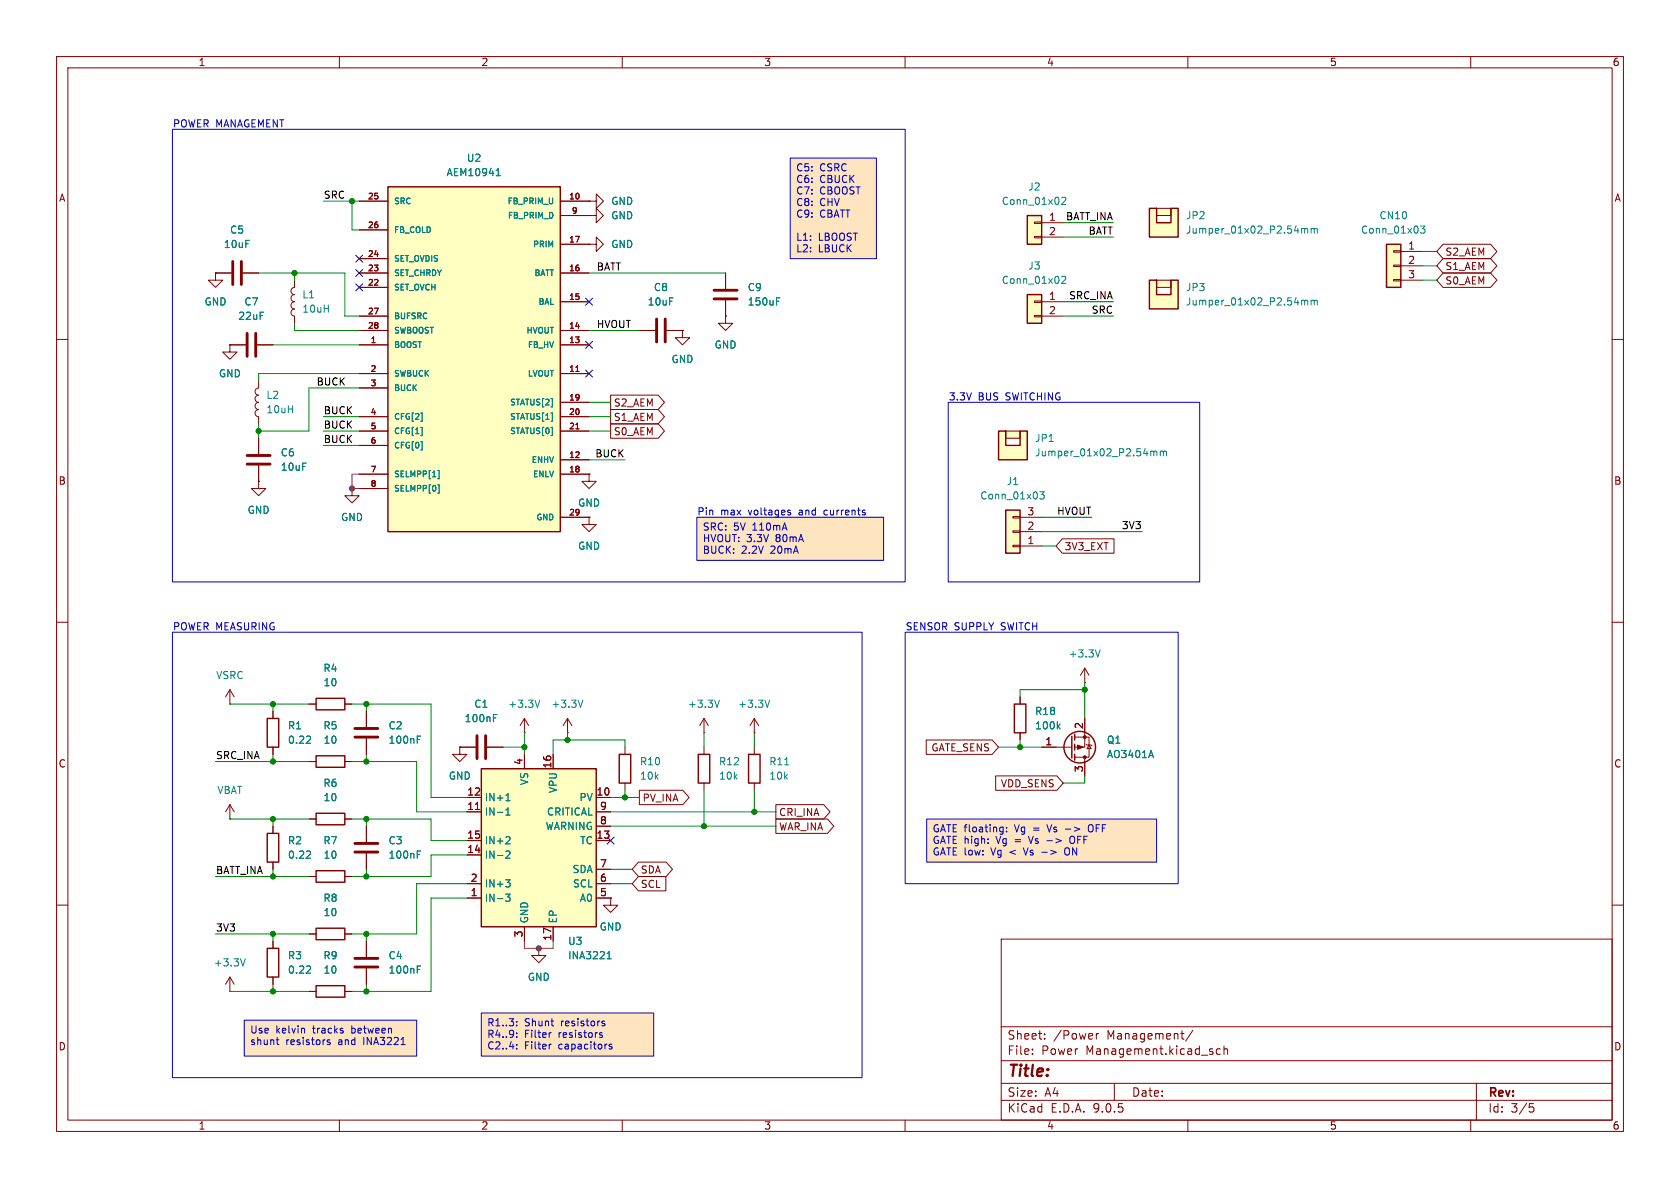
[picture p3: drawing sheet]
<svg xmlns="http://www.w3.org/2000/svg" width="297mm" height="210mm" viewBox="0 0 297 210" stroke-linecap="round" stroke-linejoin="round" font-family="sans-serif">
<path d="M0 0h297v210h-297z" fill="#fff" stroke="#fff" stroke-width=".18"/>
<g fill="none" stroke="#840000" stroke-width=".18">
<path d="M10 10h277v190h-277zM12 12h273v186h-273zM60 10v2M110 10v2M160 10v2M210 10v2M260 10v2M10 60h2M285 60h2M10 110h2M285 110h2M10 160h2"/>
<path d="M177 166h108v32h-108zM285 160h2M60 198v2M110 198v2M160 198v2M177 194.5h108M177 191.5h108M177 187.5h108M177 181.5h108M182.5 186.3v.1M182.5 185.5v.1M184.7 183.6v.1"/>
<path d="M184.7 182.8v.1M193.8 182.7v1M194.2 182.7l-.2 .1-.2 .2M197 191.5v3M208.7 182.7h.6M209.2 183.7h.1M210 198v2M210.9 182.1l-1.3 2M215.7 185.5l-.4-.1-.3 .3v.4l.2 .2h.5M216.4 185.5l.2-.1 .4 .1v.9M216.4 184.9v1.5M260 198v2"/>
<path d="M261 191.5v6.5M270.4 195.1h.7M270.5 195.7h.4l.3 .3-.2 .5-.5 .1"/>
</g>
<g fill="#ffe5bf">
<path d="M139.7 27.9h15.2v17.8h-15.2z"/>
<path d="M123.2 91.4h33v7.7h-33z"/>
<path d="M85.1 179.1h30.5v7.6h-30.5z"/>
<path d="M43.2 180.3h30.5v6.4h-30.5z"/>
<path d="M163.8 144.8h40.7v7.6h-40.7z"/>
</g>
<path d="M84.3 130v4.1M85.9 130v4.1" fill="none" stroke="#840000" stroke-width=".51"/>
<path d="M81.3 132.1h2.8M86.1 132.1h2.8M40.6 144.8h.1M40.6 142.2l-.7 1.3M40.6 142.2l.8 1.3M40.6 142.2v2.6" fill="none" stroke="#840000" stroke-width=".18"/>
<path d="M87.2 126.9h.5M87.2 126.3h.6" fill="none" stroke="#008484" stroke-width=".18"/>
<path d="M68.6 33h30.5v61h-30.5z" fill="#ffffc2"/>
<path d="M68.6 33h30.5v61h-30.5z" fill="none" stroke="#840000" stroke-width=".25"/>
<g fill="none" stroke="#840000" stroke-width=".18">
<path d="M63.5 35.6h5.1M99.1 35.6h5M99.1 38.1h5M104.1 38.1h1.3v-1.3l1.3 1.3-1.3 1.3v-1.3M104.1 38.1h.1M63.5 40.6h5.1M63.5 45.7h5.1M63.5 48.3h5.1M63.5 50.8h5.1M63.5 55.9h5.1M63.5 58.4h5.1M99.1 48.3h5"/>
<path d="M99.1 58.4h5M99.1 43.2h5M99.1 53.3h5M63.5 61h5.1M63.5 66h5.1M63.5 68.6h5.1M63.5 73.7h5.1M63.5 76.2h5.1M63.5 78.7h5.1M99.1 61h5M99.1 66h5M99.1 73.7h5"/>
<path d="M99.1 76.2h5M99.1 71.1h5M101.8 65.7h.6M101.8 75.8h.6M63.5 83.8h5.1M63.5 86.4h5.1M99.1 83.8h5M99.1 81.3h5M99.1 91.4h5"/>
</g>
<path d="M87.7 31.1h.7M87.8 30.1l.3-.3v1.3M74.4 73h.2v1.5h-.2M74.4 75.5h.2v1.5h-.2M74.4 78.1h.2v1.4h-.2M97.4 73h.3v1.5h-.3M97.4 75.5h.3v1.5h-.3M97.4 70.5h.3v1.4h-.3M77.4 83.2h.2v1.4h-.2M77.4 85.7h.2v1.5h-.2" fill="none" stroke="#008484" stroke-width=".18"/>
<path d="M177.8 90.2h2.5v7.6h-2.5z" fill="#ffffc2"/>
<path d="M177.8 90.2h2.5v7.6h-2.5zM123.4 133.4h2.1v5h-2.1z" fill="none" stroke="#840000" stroke-width=".25"/>
<path d="M179.1 96.4h1.2v.2h-1.2zM179.1 93.9h1.2v.2h-1.2zM179.1 91.3h1.2v.3h-1.2zM180.3 96.5h3.8M180.3 94h3.8M180.3 91.4h3.8M124.5 132.1v1.3M124.5 138.4v1.3" fill="none" stroke="#840000" stroke-width=".18"/>
<path d="M183.8 86.9h.8l-.4 .5 .3 .1v.6l-.1 .1-.6-.1" fill="none" stroke="#008484" stroke-width=".18"/>
<g fill="#ffffc2">
<path d="M177.8 76.2h2.5v1.3h-2.5z"/>
<path d="M176.5 76.2h1.3v2.5h2.5v-2.5h1.3v5.1h-5.1z"/>
</g>
<g fill="none" stroke="#840000" stroke-width=".18">
<path d="M177.8 76.2h2.5v1.3h-2.5zM104.1 91.4v1.3h1.3l-1.3 1.3-1.2-1.3h1.2M104.1 91.4h.1M81.3 132.1v1.3h1.2l-1.2 1.2-1.3-1.2h1.3M81.3 132.1h.1M110.5 132.1v1.3M110.5 138.4v1.3M133.3 132.1v1.3M133.3 138.4v1.3M180.3 123.2v1.3M180.3 129.5v1.3M184.1 132.1h5.4"/>
<path d="M190 130.3h2.5v3.6h-2.5M191.8 127v5.1h-1.8M191.8 133.9v3.3M192 131.6l.2 .1h.7l.1 .1M192.5 131.7l.4 .6h-.7zM107.9 158.8v1.2h1.3l-1.3 1.3-1.2-1.3h1.2M107.9 158.8h.1M95.2 167.6v1.3h1.3l-1.3 1.3-1.2-1.3h1.2M95.2 167.6h.1"/>
</g>
<g fill="none" stroke="#840000" stroke-width=".25">
<path d="M176.5 76.2h1.3v2.5h2.5v-2.5h1.3v5.1h-5.1zM109.5 133.4h2v5h-2zM132.3 133.4h2.1v5h-2.1zM179.3 124.5h2.1v5h-2.1zM189.5 130.2v3.8M190 129.8v1M190 131.6v1M190 133.4v1"/>
<circle cx="190.9" cy="132.1" r="2.79"/>
</g>
<path d="M203.6 79.7l.4 .2M204 79.9l.2-.2 .3 .1v.8M204 79.9v.7M205.1 79.9l.4-.2 .2 .2M205.1 79.7v.9M205.7 79.9l.2-.2 .3 .1v.8M205.7 79.9v.7M138.7 135.2h.7M187 128.4l.4 .4M187.4 128l-.5 .5M203.5 132.7l.4 1.2" fill="none" stroke="#008484" stroke-width=".18"/>
<g fill="#840000" stroke="#840000" stroke-width=".18">
<path d="M190.5 131.7l1 .4-1 .4z"/>
<circle cx="191.8" cy="133.9" r=".25"/>
<circle cx="191.8" cy="130.3" r=".25"/>
</g>
<path d="M85.1 135.9h20.3v27.9h-20.3z" fill="#ffffc2"/>
<path d="M55.9 123.4h5.1v2.1h-5.1zM85.1 135.9h20.3v27.9h-20.3z" fill="none" stroke="#840000" stroke-width=".25"/>
<g fill="none" stroke="#840000" stroke-width=".18">
<path d="M113 58.4h2.8M117.9 58.4h2.7M120.6 58.4v1.3h1.3l-1.3 1.3-1.2-1.3h1.2M120.6 58.4h.1M191.8 118.1l-.8 1.3M191.8 118.1l.7 1.3M191.8 118.1v2.6M40.6 124.5h.1M40.6 121.9l-.7 1.3M40.6 121.9l.8 1.3M40.6 121.9v2.6M54.6 124.5h1.3"/>
<path d="M61 124.5h1.2M92.7 133.4v2.5M97.8 133.4v2.5M191.8 120.7h.1M82.5 141h2.6M82.5 143.5h2.6M82.5 148.6h2.6M82.5 151.1h2.6M82.5 156.2h2.6M82.5 158.8h2.6M84.1 143.1h.7M105.4 141h2.5"/>
<path d="M105.4 143.5h2.5M105.4 148.6h2.5M105.4 156.2h2.5M105.4 158.8h2.5M105.4 146.1h2.5M105.4 153.7h2.5M40.6 175.3h.1M40.6 172.7v2.6M40.6 172.7l-.7 1.3M40.6 172.7l.8 1.3M92.7 163.8v2.6M97.8 163.8v2.6"/>
</g>
<g fill="none" stroke="#008484" stroke-width=".18">
<path d="M194.5 114.9l-.4 1.2M89.4 158.1h.8l-.4 .4 .3 .2v.5l-.2 .1h-.5M89.4 155.5h.8l-.4 .5M89.4 141.5h.8M89.4 143.2l.4-.4v1.3M89.4 144.1h.8M89.4 150.6l.5-.2 .3 .4-.8 .9h.8M89.6 140.6l.2-.3v1.2M89.6 147.9l.5 .1 .1 .3-.8 .9h.8M89.9 156l.3 .2v.3l-.3 .3M43.4 169.5l-.5 1.3M107.3 169.5h.8"/>
<path d="M107.5 168.5l.2-.3v1.3"/>
</g>
<path d="M116.1 56.4v4.1M117.6 56.4v4.1" fill="none" stroke="#840000" stroke-width=".51"/>
<path d="M181.6 52.1h2.5v5.1h-2.5z" fill="#ffffc2"/>
<path d="M181.6 52.1h2.5v5.1h-2.5zM55.9 174.2h5.1v2.1h-5.1z" fill="none" stroke="#840000" stroke-width=".25"/>
<path d="M182.9 53.2h1.2v.3h-1.2zM182.9 55.8h1.2v.2h-1.2zM184.1 53.3h3.9M184.1 55.9h3.9M54.6 175.3h1.3M61 175.3h1.2" fill="none" stroke="#840000" stroke-width=".18"/>
<path d="M187.7 49l.5-.2 .2 .4-.8 .9h.8" fill="none" stroke="#008484" stroke-width=".18"/>
<g fill="#ffffc2">
<path d="M204.5 49.5h2.5v1.3h-2.5z"/>
<path d="M203.2 49.5h1.3v2.6h2.5v-2.6h1.3v5.1h-5.1z"/>
</g>
<g fill="none" stroke="#840000" stroke-width=".18">
<path d="M204.5 49.5h2.5v1.3h-2.5zM100.3 129.5h.1M100.3 127l-.7 1.3M100.3 127l.8 1.3M100.3 127v2.5M124.5 129.5h.1M124.5 127l.7 1.3M124.5 127l-.8 1.3M124.5 127v2.5M133.3 129.5h.1M133.3 127l.8 1.3M133.3 127l-.7 1.3"/>
<path d="M133.3 127v2.5"/>
</g>
<path d="M203.2 49.5h1.3v2.6h2.5v-2.6h1.3v5.1h-5.1z" fill="none" stroke="#840000" stroke-width=".25"/>
<path d="M230.3 53.1l.3 .2M230.6 53.3l.2-.2h.3l.1 .8M230.6 53.3v.6M231.8 53.2l.4-.1 .1 .2M231.8 53.1v.8M232.3 53.3l.2-.2h.3l.1 .8M232.3 53.3v.6M103.1 123.8l-.5 1.2M127.2 123.8l-.4 1.2M136.1 123.8l-.5 1.2" fill="none" stroke="#008484" stroke-width=".18"/>
<path d="M245.1 43.2h2.5v7.6h-2.5z" fill="#ffffc2"/>
<path d="M245.1 43.2h2.5v7.6h-2.5zM55.9 133.6h5.1v2h-5.1z" fill="none" stroke="#840000" stroke-width=".25"/>
<g fill="none" stroke="#840000" stroke-width=".18">
<path d="M52.1 50.8a.64 .64 0 0 0-.7 .6 .64 .64 0 0 0 .7 .7 .64 .64 0 0 0-.7 .6 .64 .64 0 0 0 .7 .6 .64 .64 0 0 0-.7 .7 .64 .64 0 0 0 .7 .6 .63 .63 0 0 0-.7 .6 .63 .63 0 0 0 .7 .7v1.3M52.1 49.5v1.3M246.4 44.3h1.2v.3h-1.2zM246.4 46.9h1.2v.2h-1.2zM246.4 49.4h1.2v.3h-1.2zM247.6 44.5h3.9M247.6 47h3.9M247.6 49.5h3.9M54.6 134.6h1.3M61 134.6h1.2M92.7 129.5h.1M92.7 127l-.8 1.3"/>
<path d="M92.7 127l.8 1.3M92.7 127v2.5"/>
</g>
<path d="M251.1 39.9h.8l-.4 .5 .4 .2v.5l-.2 .1-.6-.1M95.4 123.8l-.4 1.2" fill="none" stroke="#008484" stroke-width=".18"/>
<g fill="#ffffc2">
<path d="M204.5 36.8h2.5v1.3h-2.5z"/>
<path d="M203.2 36.8h1.3v2.6h2.5v-2.6h1.3v5.1h-5.1z"/>
</g>
<path d="M204.5 36.8h2.5v1.3h-2.5zM64.8 125.7v2.8M64.8 130.6v2.8M54.6 144.8h1.3M61 144.8h1.2" fill="none" stroke="#840000" stroke-width=".18"/>
<path d="M203.2 36.8h1.3v2.6h2.5v-2.6h1.3v5.1h-5.1zM55.9 143.8h5.1v2h-5.1z" fill="none" stroke="#840000" stroke-width=".25"/>
<path d="M230.3 40.4l.3 .2M230.6 40.6l.2-.2h.3l.1 .8M230.6 40.6v.6M231.8 40.5l.4-.1 .1 .2M231.8 40.4v.8M232.3 40.6l.2-.2h.3l.1 .8M232.3 40.6v.6M73.8 130.7h.4M73.8 130.1h.6" fill="none" stroke="#008484" stroke-width=".18"/>
<path d="M62.7 130.3h4.1M62.7 128.8h4.1" fill="none" stroke="#840000" stroke-width=".51"/>
<path d="M181.6 38.1h2.5v5.1h-2.5z" fill="#ffffc2"/>
<path d="M181.6 38.1h2.5v5.1h-2.5zM47.2 127h2.1v5.1h-2.1zM47.2 147.3h2.1v5.1h-2.1zM55.9 153.9h5.1v2.1h-5.1zM47.2 167.6h2.1v5.1h-2.1zM55.9 164.1h5.1v2h-5.1z" fill="none" stroke="#840000" stroke-width=".25"/>
<g fill="none" stroke="#840000" stroke-width=".18">
<path d="M63.5 35.6h5.1M99.1 35.6h5M99.1 38.1h5M104.1 35.6h1.3v-1.3l1.3 1.3-1.3 1.2v-1.2M104.1 35.6h.1M104.1 38.1h.1M182.9 39.2h1.2v.3h-1.2zM184.1 39.4h3.9M38.1 48.3v1.2h1.3l-1.3 1.3-1.3-1.3h1.3M38.1 48.3h.1M38.1 48.3h2.8M42.9 48.3h2.8"/>
<path d="M63.5 48.3h5.1M63.5 40.6h5.1M63.5 45.7h5.1M63.5 50.8h5.1M63.5 55.9h5.1M63.5 58.4h5.1M99.1 48.3h5M99.1 58.4h5M99.1 43.2h5M99.1 53.3h5M104.1 43.2h1.3v-1.3l1.3 1.3-1.3 1.3v-1.3M104.1 43.2h.1"/>
<path d="M113 58.4h2.8M117.9 58.4h2.7M120.6 58.4h.1M128.3 55.9v1.3h1.2l-1.2 1.2-1.3-1.2h1.3M128.3 55.9h.1M128.3 48.3v2.8M128.3 53.1v2.8M182.9 41.8h1.2v.2h-1.2zM184.1 41.9h3.9M255.1 45.7h8.4l1.1 1.3-1.1 1.3h-8.4l-1.1-1.3zM255.1 43.2h8.4l1.1 1.3-1.1 1.2h-8.4l-1.1-1.2zM255.1 48.3h8.4l1.1 1.2-1.1 1.3h-8.4l-1.1-1.3z"/>
<path d="M40.6 61v1.2h1.3l-1.3 1.3-1.2-1.3h1.2M40.6 61h.1M40.6 61h2.8M45.5 61h2.8M45.7 69.9a.64 .64 0 0 0-.6 .6 .64 .64 0 0 0 .6 .6 .64 .64 0 0 0-.6 .7 .64 .64 0 0 0 .6 .6 .63 .63 0 0 0-.6 .6 .63 .63 0 0 0 .6 .7v1.2M45.7 67.3v1.3a.63 .63 0 0 0-.6 .6 .63 .63 0 0 0 .6 .7M45.7 77.5v2.8M63.5 61h5.1M63.5 66h5.1M63.5 68.6h5.1M63.5 73.7h5.1M63.5 76.2h5.1"/>
<path d="M63.5 78.7h5.1M99.1 61h5M99.1 66h5M99.1 73.7h5M99.1 76.2h5M99.1 71.1h5M101.8 65.7h.6M101.8 75.8h.6M107.9 74.9h8.5l1.1 1.3-1.1 1.3h-8.5zM107.9 69.8h8.5l1.1 1.3-1.1 1.3h-8.5zM107.9 72.4h8.5l1.1 1.3-1.1 1.2h-8.5zM45.7 85.1v1.3h1.3l-1.3 1.2-1.3-1.2h1.3"/>
<path d="M45.7 85.1h.1M45.7 82.3v2.8M62.2 86.4v1.2h1.3l-1.3 1.3-1.2-1.3h1.2M62.2 86.4h.1M63.5 83.8h5.1M63.5 86.4h5.1M99.1 83.8h5M99.1 81.3h5M99.1 91.4h5M104.1 83.8v1.3h1.3l-1.3 1.3-1.2-1.3h1.2M104.1 83.8h.1M104.1 91.4h.1"/>
<path d="M187.8 95.2h9.1v2.6h-9.1l-1.1-1.3zM48.3 125.7v1.3M48.3 132.1v1.3M54.6 124.5h1.3M54.6 134.6h1.3M61 124.5h1.2M61 134.6h1.2M64.8 125.7v2.8M64.8 130.6v2.8M81.3 132.1h.1M81.3 132.1h2.8M86.1 132.1h2.8"/>
<path d="M92.7 133.4v2.5M97.8 133.4v2.5M113 139.7h7.7l1.1 1.3-1.1 1.2h-7.7zM163.7 130.8h11.7l1.1 1.3-1.1 1.3h-11.7zM176 137.2h10.8l1.2 1.2-1.2 1.3h-10.8zM180.3 123.2v1.3M180.3 129.5v1.3M184.1 132.1h2.6M191.8 127v2.5M191.8 134.6v2.6M48.3 146.1v1.2M48.3 152.4v1.3"/>
<path d="M54.6 154.9h1.3M54.6 144.8h1.3M61 154.9h1.2M61 144.8h1.2M64.8 146.1v2.7M64.8 150.9v2.8M82.5 141h2.6M82.5 143.5h2.6M82.5 148.6h2.6M82.5 151.1h2.6M82.5 156.2h2.6M82.5 158.8h2.6"/>
<path d="M84.1 143.1h.7M105.4 141h2.5M105.4 143.5h2.5M105.4 148.6h2.5M105.4 156.2h2.5M105.4 158.8h2.5M105.4 146.1h2.5M105.4 153.7h2.5M107.9 158.8h.1M112.9 152.4h4.9l1.1 1.3-1.1 1.2h-4.9l-1.1-1.2zM112.9 154.9h4.8v2.6h-4.8l-1.1-1.3zM137.2 144.8h9.1l1.1 1.3-1.1 1.2h-9.1z"/>
<path d="M137.2 142.2h8.4l1.1 1.3-1.1 1.3h-8.4zM48.3 166.4v1.2M48.3 172.7v1.3M54.6 165.1h1.3M54.6 175.3h1.3M61 165.1h1.2M61 175.3h1.2M64.8 166.4v2.8M64.8 171.2v2.8M92.7 163.8v2.6M95.2 167.6h.1M97.8 163.8v2.6"/>
</g>
<g fill="none" stroke="#008484" stroke-width=".18">
<path d="M87.7 31.1h.7M87.8 30.1l.3-.3v1.3M187.7 35l.5-.1 .2 .3-.8 .9h.8M137.3 53.3h.4M137.3 52.6h.6M74.4 73h.2v1.5h-.2M74.4 75.5h.2v1.5h-.2M74.4 78.1h.2v1.4h-.2M97.4 73h.3v1.5h-.3M97.4 75.5h.3v1.5h-.3M97.4 70.5h.3v1.4h-.3M77.4 83.2h.2v1.4h-.2"/>
<path d="M77.4 85.7h.2v1.5h-.2M54.8 130.2l.1 .2-.1 .3-.7 .7h.8M73.8 130.7h.4M73.8 130.1h.6M87.2 126.9h.5M87.2 126.3h.6M187 128.4l.4 .4M187.4 128l-.5 .5M203.5 132.7l.4 1.2M54.8 150.5l.1 .2-.1 .3-.7 .7h.8M73.8 151h.4M73.8 150.4h.6"/>
<path d="M89.4 158.1h.8l-.4 .4 .3 .2v.5l-.2 .1h-.5M89.4 155.5h.8l-.4 .5M89.4 150.6l.5-.2 .3 .4-.8 .9h.8M89.4 141.5h.8M89.4 143.2l.4-.4v1.3M89.4 144.1h.8M89.6 140.6l.2-.3v1.2M89.6 147.9l.5 .1 .1 .3-.8 .9h.8M89.9 156l.3 .2v.3l-.3 .3M54.8 170.8l.1 .2-.1 .3-.7 .7h.8M73.8 171.4h.4M73.8 170.8h.6"/>
<path d="M107.3 169.5h.8M107.5 168.5l.2-.3v1.3"/>
</g>
<path d="M41.1 46.2v4.1M42.7 46.2v4.1M43.7 58.9v4.1M45.2 58.9v4.1M126.2 51.3h4.1M126.2 52.8h4.1M43.7 80.5h4.1M43.7 82h4.1M62.7 150.6h4.1M62.7 149.1h4.1M62.7 170.9h4.1M62.7 169.4h4.1" fill="none" stroke="#840000" stroke-width=".51"/>
<g fill="none" stroke="#008400" stroke-width=".18">
<path d="M57.1 35.6h6.4M62.2 35.6v5h1.3M188 39.4h8.8M45.7 48.3h15.3v7.6h2.5M52.1 57.2v1.2h11.4M52.1 48.3v1.2M104.1 58.4h8.9M104.1 48.3h24.2M188 55.9h8.8M188 53.3h8.8M188 41.9h8.8M251.5 44.5h2.5"/>
<path d="M251.5 47h2.5M251.5 49.5h2.5M45.7 74.9v2.6M48.3 61h15.2M57.1 78.7h6.4M57.1 76.2h6.4M57.1 73.7h6.4M63.5 68.6h-8.9v7.6h-8.9M63.5 66h-17.8v1.3M104.1 76.2h3.8M104.1 73.7h3.8M104.1 71.1h3.8"/>
<path d="M104.1 81.3h6.4M184.1 94h17.8M184.1 91.4h8.9M184.1 96.5h2.6M38.1 134.6h16.5M40.6 124.5h14M48.3 124.5v1.2M48.3 133.4v1.2M62.2 134.6h11.5v8.9h8.8M62.2 124.5h14v16.5h6.3M64.8 124.5v1.2M64.8 133.4v1.2"/>
<path d="M88.9 132.1h3.8M92.7 129.5v3.9M100.3 129.5v1.3M110.5 132.1v-1.3h-12.7v2.6M110.5 139.7v1.3M124.5 129.5v2.6M124.5 139.7v6.4M133.3 129.5v2.6M133.3 139.7v3.8M176.5 132.1h7.6M180.3 130.8v1.3M191.8 121.9h-11.5v1.3"/>
<path d="M191.8 120.7v6.3M191.8 137.2v1.2h-3.8M38.1 154.9h16.5M40.6 144.8h14M48.3 144.8v1.3M48.3 153.7v1.2M62.2 144.8h14v3.8h6.3M64.8 144.8v1.3M64.8 153.7v1.2M82.5 158.8h-6.3v16.5h-14M82.5 156.2h-8.8v8.9h-11.5M82.5 151.1h-6.3v3.8h-14"/>
<path d="M107.9 156.2h3.9M107.9 143.5h29.3M107.9 141h5.1M107.9 153.7h3.9M107.9 146.1h29.3M38.1 165.1h16.5M40.6 175.3h14M48.3 165.1v1.3M48.3 174v1.3M64.8 165.1v1.3M64.8 174v1.3"/>
</g>
<path d="M63.5 83.8h-1.3v2.6h1.3M92.7 166.4v1.2h5.1v-1.2" fill="none" stroke="#484848" stroke-width=".18"/>
<g fill="none" stroke="#000084" stroke-width=".18">
<path d="M62.9 45.1l1.2 1.2M62.9 47.7l1.2 1.2M62.9 50.2l1.2 1.2M64.1 45.1l-1.2 1.2M64.1 47.7l-1.2 1.2M64.1 50.2l-1.2 1.2M103.5 52.7l1.2 1.2M104.7 52.7l-1.2 1.2M103.5 65.4l1.2 1.2M103.5 60.4l1.2 1.2M104.7 65.4l-1.2 1.2M104.7 60.4l-1.2 1.2"/>
<path d="M107.3 148l1.3 1.2M108.6 148l-1.3 1.2"/>
</g>
<g fill="none" stroke="#0000c2" stroke-width=".18">
<path d="M30.5 22.9h129.5v80h-129.5zM139.7 27.9h15.2v17.8h-15.2zM167.6 71.1h44.5v31.8h-44.5zM123.2 91.4h33v7.7h-33zM139.4 90.6l.3 .1 .1 .1-.2 .2h-.2M139.4 90.2h.3M30.5 111.8h121.9v78.7h-121.9zM160 111.8h48.3v44.4h-48.3zM163.8 144.8h40.7v7.6h-40.7zM174.7 149v.1M177 146.2l.3 .1M177.3 146.2v1l-.1 .2-.3 .1"/>
<path d="M177.3 147l-.3 .1M177.9 146.9v.2M177.9 146.3v.1M180.9 149.9l.4 1.2M181.8 147.8l.4 1.3M185.1 145.8l.4 1.3M188.8 149.9a.43 .43 0 0 0-.6 .4v.4a.43 .43 0 0 0 .6 .4M189.2 148a.85 .85 0 0 0 .2 1.1h.3M192.9 145.8a.43 .43 0 0 0-.5 .4v.4a.43 .43 0 0 0 .5 .5M85.1 179.1h30.5v7.6h-30.5zM43.2 180.3h30.5v6.4h-30.5zM48.8 183.8h.5"/>
<path d="M49 184.5l.3 .2M53.7 181.8l.1 .1v.7M58.3 183.9l-.3-.1-.2 .2 .1 .2 .4 .1v.3h-.5M91.3 181.2v.1M91.3 180.6v.1M91.3 182.6v.1M91.3 183.3v.1M91.3 184.6v.2M91.3 185.3v.1M97.5 182.5l-.3 .1M97.5 184.6h-.3M106 182.6h.5"/>
<path d="M106 182.9l.5 .1v.2l-.2 .2-.3-.1M106.5 180.9l.4 .1v.2l-.1 .1h-.4M106.5 180.6h.4M108.2 184.6h-.3l-.2 .2v.2l.5 .1v.3h-.5"/>
</g>
<g fill="#008400" stroke="#008400" stroke-width=".18">
<circle cx="48.3" cy="175.3" r=".46"/>
<circle cx="48.3" cy="165.1" r=".46"/>
<circle cx="64.8" cy="165.1" r=".46"/>
<circle cx="64.8" cy="175.3" r=".46"/>
<circle cx="64.8" cy="154.9" r=".46"/>
<circle cx="48.3" cy="154.9" r=".46"/>
<circle cx="64.8" cy="144.8" r=".46"/>
<circle cx="110.5" cy="141" r=".46"/>
<circle cx="92.7" cy="132.1" r=".46"/>
<circle cx="100.3" cy="130.8" r=".46"/>
<circle cx="191.8" cy="121.9" r=".46"/>
<circle cx="124.5" cy="146.1" r=".46"/>
<circle cx="133.3" cy="143.5" r=".46"/>
<circle cx="48.3" cy="134.6" r=".46"/>
<circle cx="48.3" cy="124.5" r=".46"/>
<circle cx="48.3" cy="144.8" r=".46"/>
<circle cx="64.8" cy="124.5" r=".46"/>
<circle cx="64.8" cy="134.6" r=".46"/>
<circle cx="180.3" cy="132.1" r=".46"/>
<circle cx="45.7" cy="76.2" r=".46"/>
<circle cx="62.2" cy="35.6" r=".46"/>
<circle cx="52.1" cy="48.3" r=".46"/>
</g>
<g fill="#484848" stroke="#484848" stroke-width=".18">
<circle cx="95.2" cy="167.6" r=".46"/>
<circle cx="62.2" cy="86.4" r=".46"/>
</g>
<text font-size="2.8" fill="#840000" x="178" y="190.9">Title:</text>
<g font-size="2.1" fill="#840000">
<text x="178" y="184">Sheet:</text>
<text x="186.2" y="184">/Power</text>
<text x="195.7" y="184">Management/</text>
<text x="178" y="186.7">File:</text>
<text x="184.1" y="186.7">Power</text>
<text x="192" y="186.7">Management.kicad_sch</text>
<text x="178" y="196.9">KiCad</text>
<text x="178" y="194.1">Size:</text>
<text x="184.7" y="194.1">A4</text>
<text x="185.7" y="196.9">E.D.A.</text>
<text x="193.3" y="196.9">9.0.5</text>
<text x="200" y="194.1">Date:</text>
<text x="263" y="194.3">Rev:</text>
<text x="263" y="196.9">Id:</text>
<text x="267.1" y="196.9">3/5</text>
</g>
<g font-size="1.8" fill="#840000">
<text x="35" y="11.9">1</text>
<text x="85" y="11.9">2</text>
<text x="135" y="11.9">3</text>
<text x="185" y="11.9">4</text>
<text x="235" y="11.9">5</text>
<text x="285" y="11.9">6</text>
<text x="10.3" y="35.9">A</text>
<text x="285.3" y="35.9">A</text>
<text x="185.3" y="39.1">1</text>
<text x="185.3" y="41.7">2</text>
<text x="248.8" y="44.2">1</text>
<text x="248.8" y="46.7">2</text>
<text x="255.4" y="47.9">S1_AEM</text>
<text x="255.4" y="45.4">S2_AEM</text>
<text x="185.3" y="53.1">1</text>
<text x="248.8" y="49.3">3</text>
<text x="255.4" y="50.5">S0_AEM</text>
<text x="185.3" y="55.6">2</text>
<text x="108.4" y="77.2">S0_AEM</text>
<text x="108.4" y="72.1">S2_AEM</text>
<text x="108.4" y="74.6">S1_AEM</text>
<text x="10.3" y="85.9">B</text>
<text x="285.3" y="85.9">B</text>
<text x="181.5" y="93.7">2</text>
<text x="181.5" y="91.2">3</text>
<text x="181.5" y="96.3">1</text>
<text x="188.1" y="97.5">3V3_EXT</text>
<text x="184.7" y="131.8">1</text>
<text x="191.5" y="129" transform="rotate(-90 191.5 129)">2</text>
<text x="10.3" y="135.9">C</text>
<text x="92.5" y="135.3" transform="rotate(-90 92.5 135.3)">4</text>
<text x="97.5" y="135.9" transform="rotate(-90 97.5 135.9)">16</text>
<text x="164.6" y="133">GATE_SENS</text>
<text x="191.5" y="136.6" transform="rotate(-90 191.5 136.6)">3</text>
<text x="285.3" y="135.9">C</text>
<text x="82.5" y="140.7">12</text>
<text x="82.5" y="143.3">11</text>
<text x="105.4" y="140.7">10</text>
<text x="106" y="143.3">9</text>
<text x="113.5" y="141.9">PV_INA</text>
<text x="176.8" y="139.4">VDD_SENS</text>
<text x="82.5" y="148.3">15</text>
<text x="105.4" y="148.3">13</text>
<text x="106" y="145.8">8</text>
<text x="137.6" y="147">WAR_INA</text>
<text x="137.6" y="144.5">CRI_INA</text>
<text x="82.5" y="150.9">14</text>
<text x="83.1" y="156">2</text>
<text x="106" y="153.4">7</text>
<text x="106" y="156">6</text>
<text x="113.2" y="154.6">SDA</text>
<text x="83.1" y="158.5">1</text>
<text x="106" y="158.5">5</text>
<text x="113.2" y="157.2">SCL</text>
<text x="92.5" y="165.8" transform="rotate(-90 92.5 165.8)">3</text>
<text x="97.5" y="166.4" transform="rotate(-90 97.5 166.4)">17</text>
<text x="10.3" y="185.9">D</text>
<text x="285.3" y="185.9">D</text>
<text x="35" y="199.9">1</text>
<text x="85" y="199.9">2</text>
<text x="135" y="199.9">3</text>
<text x="185" y="199.9">4</text>
<text x="235" y="199.9">5</text>
<text x="285" y="199.9">6</text>
</g>
<g font-size="1.8" fill="#0000c2">
<text x="30.5" y="22.6">POWER MANAGEMENT</text>
<text x="140.7" y="30.6">C5:</text>
<text x="140.7" y="32.7">C6:</text>
<text x="140.7" y="34.7">C7:</text>
<text x="144.9" y="30.6">CSRC</text>
<text x="144.9" y="32.7">CBUCK</text>
<text x="144.9" y="34.7">CBOOST</text>
<text x="140.7" y="36.8">C8:</text>
<text x="140.7" y="38.8">C9:</text>
<text x="144.9" y="36.8">CHV</text>
<text x="144.9" y="38.8">CBATT</text>
<text x="140.7" y="42.9">L1:</text>
<text x="140.7" y="44.9">L2:</text>
<text x="144.7" y="42.9">LBOOST</text>
<text x="144.7" y="44.9">LBUCK</text>
<text x="167.6" y="70.9">3.3V</text>
<text x="172.9" y="70.9">BUS</text>
<text x="177.9" y="70.9">SWITCHING</text>
<text x="123.2" y="91.2">Pin</text>
<text x="124.1" y="94.1">SRC:</text>
<text x="127.4" y="91.2">max</text>
<text x="129.7" y="94.1">5V</text>
<text x="132.4" y="91.2">voltages</text>
<text x="133.2" y="94.1">110mA</text>
<text x="141.5" y="91.2">and</text>
<text x="146.1" y="91.2">currents</text>
<text x="124.1" y="96.2">HVOUT: 3.3V</text>
<text x="124.1" y="98.2">BUCK:</text>
<text x="131.1" y="98.2">2.2V</text>
<text x="136.4" y="98.2">20mA</text>
<text x="137.3" y="96.2">80mA</text>
<text x="30.5" y="111.5">POWER MEASURING</text>
<text x="160" y="111.5">SENSOR SUPPLY</text>
<text x="177.1" y="111.5">SWITCH</text>
<text x="164.8" y="147.5">GATE floating:</text>
<text x="164.8" y="149.5">GATE high:</text>
<text x="176.3" y="149.5">Vg</text>
<text x="179.5" y="147.5">Vg</text>
<text x="179.7" y="149.5">=</text>
<text x="182.4" y="149.5">Vs -&gt;</text>
<text x="182.9" y="147.5">=</text>
<text x="185.7" y="147.5">Vs -&gt;</text>
<text x="190" y="149.5">OFF</text>
<text x="193.3" y="147.5">OFF</text>
<text x="164.8" y="151.5">GATE low:</text>
<text x="175.3" y="151.5">Vg</text>
<text x="178.8" y="151.5">&lt;</text>
<text x="181.5" y="151.5">Vs -&gt;</text>
<text x="189.1" y="151.5">ON</text>
<text x="44.1" y="183">Use</text>
<text x="44.1" y="185.1">shunt</text>
<text x="48.8" y="183">kelvin</text>
<text x="50.5" y="185.1">resistors</text>
<text x="55.4" y="183">tracks</text>
<text x="59.9" y="185.1">and</text>
<text x="62.4" y="183">between</text>
<text x="64.5" y="185.1">INA3221</text>
<text x="86" y="181.7">R1..3:</text>
<text x="86" y="183.8">R4..9:</text>
<text x="86" y="185.8">C2..4:</text>
<text x="92.7" y="181.7">Shunt</text>
<text x="92.7" y="183.8">Filter</text>
<text x="92.7" y="185.8">Filter</text>
<text x="98.8" y="183.8">resistors</text>
<text x="98.8" y="185.8">capacitors</text>
<text x="99.3" y="181.7">resistors</text>
</g>
<g font-size="1.8" fill="#008484">
<text x="82.4" y="28.8">U2</text>
<text x="78.9" y="31.3">AEM10941</text>
<text x="181.7" y="33.9">J2</text>
<text x="40.6" y="41.5">C5</text>
<text x="108" y="39">GND</text>
<text x="108" y="36.4">GND</text>
<text x="177" y="36.4">Conn_01x02</text>
<text x="209.6" y="39">JP2</text>
<text x="209.6" y="41.5">Jumper_01x02_P2.54mm</text>
<text x="240.5" y="41.5">Conn_01x03</text>
<text x="243.8" y="39">CN10</text>
<text x="39.5" y="44">10uF</text>
<text x="108" y="44">GND</text>
<text x="181.7" y="47.9">J3</text>
<text x="53.3" y="52.9">L1</text>
<text x="115.5" y="51.7">C8</text>
<text x="132.1" y="51.7">C9</text>
<text x="177" y="50.4">Conn_01x02</text>
<text x="209.6" y="51.7">JP3</text>
<text x="36.1" y="54.2">GND</text>
<text x="42" y="56.7">22uF</text>
<text x="43.1" y="54.2">C7</text>
<text x="53.3" y="55.5">10uH</text>
<text x="114.4" y="54.2">10uF</text>
<text x="132.1" y="54.2">150uF</text>
<text x="209.6" y="54.2">Jumper_01x02_P2.54mm</text>
<text x="118.6" y="64.4">GND</text>
<text x="126.2" y="61.8">GND</text>
<text x="38.6" y="66.9">GND</text>
<text x="47" y="70.7">L2</text>
<text x="47" y="73.3">10uH</text>
<text x="49.5" y="80.9">C6</text>
<text x="49.5" y="83.4">10uF</text>
<text x="182.9" y="78.3">JP1</text>
<text x="182.9" y="80.9">Jumper_01x02_P2.54mm</text>
<text x="102.1" y="89.8">GND</text>
<text x="173.2" y="88.5">Conn_01x03</text>
<text x="177.9" y="86">J1</text>
<text x="43.7" y="91">GND</text>
<text x="60.2" y="92.3">GND</text>
<text x="102.1" y="97.4">GND</text>
<text x="57.1" y="119">R4</text>
<text x="188.8" y="116.4">+3.3V</text>
<text x="38.1" y="120.2">VSRC</text>
<text x="57.1" y="121.5">10</text>
<text x="83.7" y="125.3">C1</text>
<text x="89.8" y="125.3">+3.3V</text>
<text x="97.4" y="125.3">+3.3V</text>
<text x="121.5" y="125.3">+3.3V</text>
<text x="130.4" y="125.3">+3.3V</text>
<text x="50.8" y="129.1">R1</text>
<text x="50.8" y="131.7">0.22</text>
<text x="57.1" y="129.1">R5</text>
<text x="57.1" y="131.7">10</text>
<text x="68.6" y="129.1">C2</text>
<text x="68.6" y="131.7">100nF</text>
<text x="82.1" y="127.9">100nF</text>
<text x="182.9" y="126.6">R18</text>
<text x="182.9" y="129.1">100k</text>
<text x="195.6" y="131.7">Q1</text>
<text x="113" y="135.5">R10</text>
<text x="127" y="135.5">R12</text>
<text x="135.9" y="135.5">R11</text>
<text x="195.6" y="134.2">AO3401A</text>
<text x="38.3" y="140.6">VBAT</text>
<text x="57.1" y="139.3">R6</text>
<text x="57.1" y="141.8">10</text>
<text x="79.2" y="138">GND</text>
<text x="85.6" y="141.8">IN+1</text>
<text x="93.6" y="138.9" transform="rotate(-90 93.6 138.9)">VS</text>
<text x="98.7" y="140.3" transform="rotate(-90 98.7 140.3)">VPU</text>
<text x="102.3" y="141.8">PV</text>
<text x="113" y="138">10k</text>
<text x="127" y="138">10k</text>
<text x="135.9" y="138">10k</text>
<text x="50.8" y="149.5">R2</text>
<text x="57.1" y="149.5">R7</text>
<text x="68.6" y="149.5">C3</text>
<text x="85.6" y="144.4">IN-1</text>
<text x="85.6" y="149.5">IN+2</text>
<text x="96.4" y="146.9">WARNING</text>
<text x="96.6" y="144.4">CRITICAL</text>
<text x="102.5" y="149.5">TC</text>
<text x="50.8" y="152">0.22</text>
<text x="57.1" y="152">10</text>
<text x="68.6" y="152">100nF</text>
<text x="85.6" y="152">IN-2</text>
<text x="101.1" y="154.5">SDA</text>
<text x="57.1" y="159.6">R8</text>
<text x="85.6" y="157.1">IN+3</text>
<text x="85.6" y="159.6">IN-3</text>
<text x="101.2" y="157.1">SCL</text>
<text x="102.4" y="159.6">A0</text>
<text x="57.1" y="162.2">10</text>
<text x="93.6" y="163.3" transform="rotate(-90 93.6 163.3)">GND</text>
<text x="98.7" y="163.3" transform="rotate(-90 98.7 163.3)">EP</text>
<text x="100.3" y="167.2">U3</text>
<text x="105.9" y="164.7">GND</text>
<text x="37.7" y="171">+3.3V</text>
<text x="50.8" y="169.8">R3</text>
<text x="50.8" y="172.3">0.22</text>
<text x="57.1" y="169.8">R9</text>
<text x="57.1" y="172.3">10</text>
<text x="68.6" y="169.8">C4</text>
<text x="68.6" y="172.3">100nF</text>
<text x="93.2" y="173.6">GND</text>
<text x="100.3" y="169.8">INA3221</text>
</g>
<g font-size="1.8">
<text x="57.1" y="35.2">SRC</text>
<text x="188.4" y="39">BATT_INA</text>
<text x="192.4" y="41.6">BATT</text>
<text x="105.4" y="47.9">BATT</text>
<text x="188.9" y="53">SRC_INA</text>
<text x="105.4" y="58.1">HVOUT</text>
<text x="192.9" y="55.5">SRC</text>
<text x="55.9" y="68.2">BUCK</text>
<text x="57.1" y="75.9">BUCK</text>
<text x="57.1" y="73.3">BUCK</text>
<text x="57.1" y="78.4">BUCK</text>
<text x="105.1" y="80.9">BUCK</text>
<text x="186.8" y="91.1">HVOUT</text>
<text x="198.2" y="93.6">3V3</text>
<text x="38.1" y="134.3">SRC_INA</text>
<text x="38.1" y="154.6">BATT_INA</text>
<text x="38.1" y="164.8">3V3</text>
</g>
<g font-size="1.4" fill="#840000">
<text x="64.9" y="35.3">25</text>
<text x="100.5" y="35.3">10</text>
<text x="64.9" y="40.4">26</text>
<text x="101" y="37.8">9</text>
<text x="64.9" y="45.5">24</text>
<text x="100.5" y="42.9">17</text>
<text x="64.9" y="48">23</text>
<text x="64.9" y="50.5">22</text>
<text x="100.5" y="48">16</text>
<text x="100.5" y="53.1">15</text>
<text x="64.9" y="55.6">27</text>
<text x="64.9" y="58.2">28</text>
<text x="100.5" y="58.2">14</text>
<text x="65.4" y="60.7">1</text>
<text x="65.4" y="65.8">2</text>
<text x="100.5" y="60.7">13</text>
<text x="100.5" y="65.8">11</text>
<text x="65.4" y="68.3">3</text>
<text x="100.5" y="70.9">19</text>
<text x="65.4" y="73.4">4</text>
<text x="65.4" y="75.9">5</text>
<text x="100.5" y="73.4">20</text>
<text x="100.5" y="75.9">21</text>
<text x="65.4" y="78.5">6</text>
<text x="65.4" y="83.6">7</text>
<text x="100.5" y="81">12</text>
<text x="100.5" y="83.6">18</text>
<text x="65.4" y="86.1">8</text>
<text x="100.5" y="91.2">29</text>
</g>
<g font-size="1.4" fill="#008484">
<text x="69.6" y="36.3">SRC</text>
<text x="69.6" y="41.4">FB_COLD</text>
<text x="89.6" y="36.3">FB_PRIM_U</text>
<text x="89.7" y="38.8">FB_PRIM_D</text>
<text x="69.6" y="46.5">SET_OVDIS</text>
<text x="94.1" y="43.9">PRIM</text>
<text x="69.6" y="49">SET_CHRDY</text>
<text x="69.6" y="51.5">SET_OVCH</text>
<text x="94.4" y="49">BATT</text>
<text x="69.6" y="56.6">BUFSRC</text>
<text x="69.6" y="59.2">SWBOOST</text>
<text x="93" y="59.2">HVOUT</text>
<text x="95.1" y="54.1">BAL</text>
<text x="69.6" y="61.7">BOOST</text>
<text x="93.2" y="61.7">FB_HV</text>
<text x="69.6" y="66.8">SWBUCK</text>
<text x="69.6" y="69.3">BUCK</text>
<text x="90" y="71.9">STATUS[2]</text>
<text x="93.2" y="66.8">LVOUT</text>
<text x="69.6" y="74.4">CFG[2]</text>
<text x="69.6" y="76.9">CFG[1]</text>
<text x="90" y="74.4">STATUS[1]</text>
<text x="90" y="76.9">STATUS[0]</text>
<text x="69.6" y="79.5">CFG[0]</text>
<text x="93.9" y="82">ENHV</text>
<text x="69.6" y="84.6">SELMPP[1]</text>
<text x="69.6" y="87.1">SELMPP[0]</text>
<text x="94.1" y="84.6">ENLV</text>
<text x="94.7" y="92.2">GND</text>
</g>
</svg>
